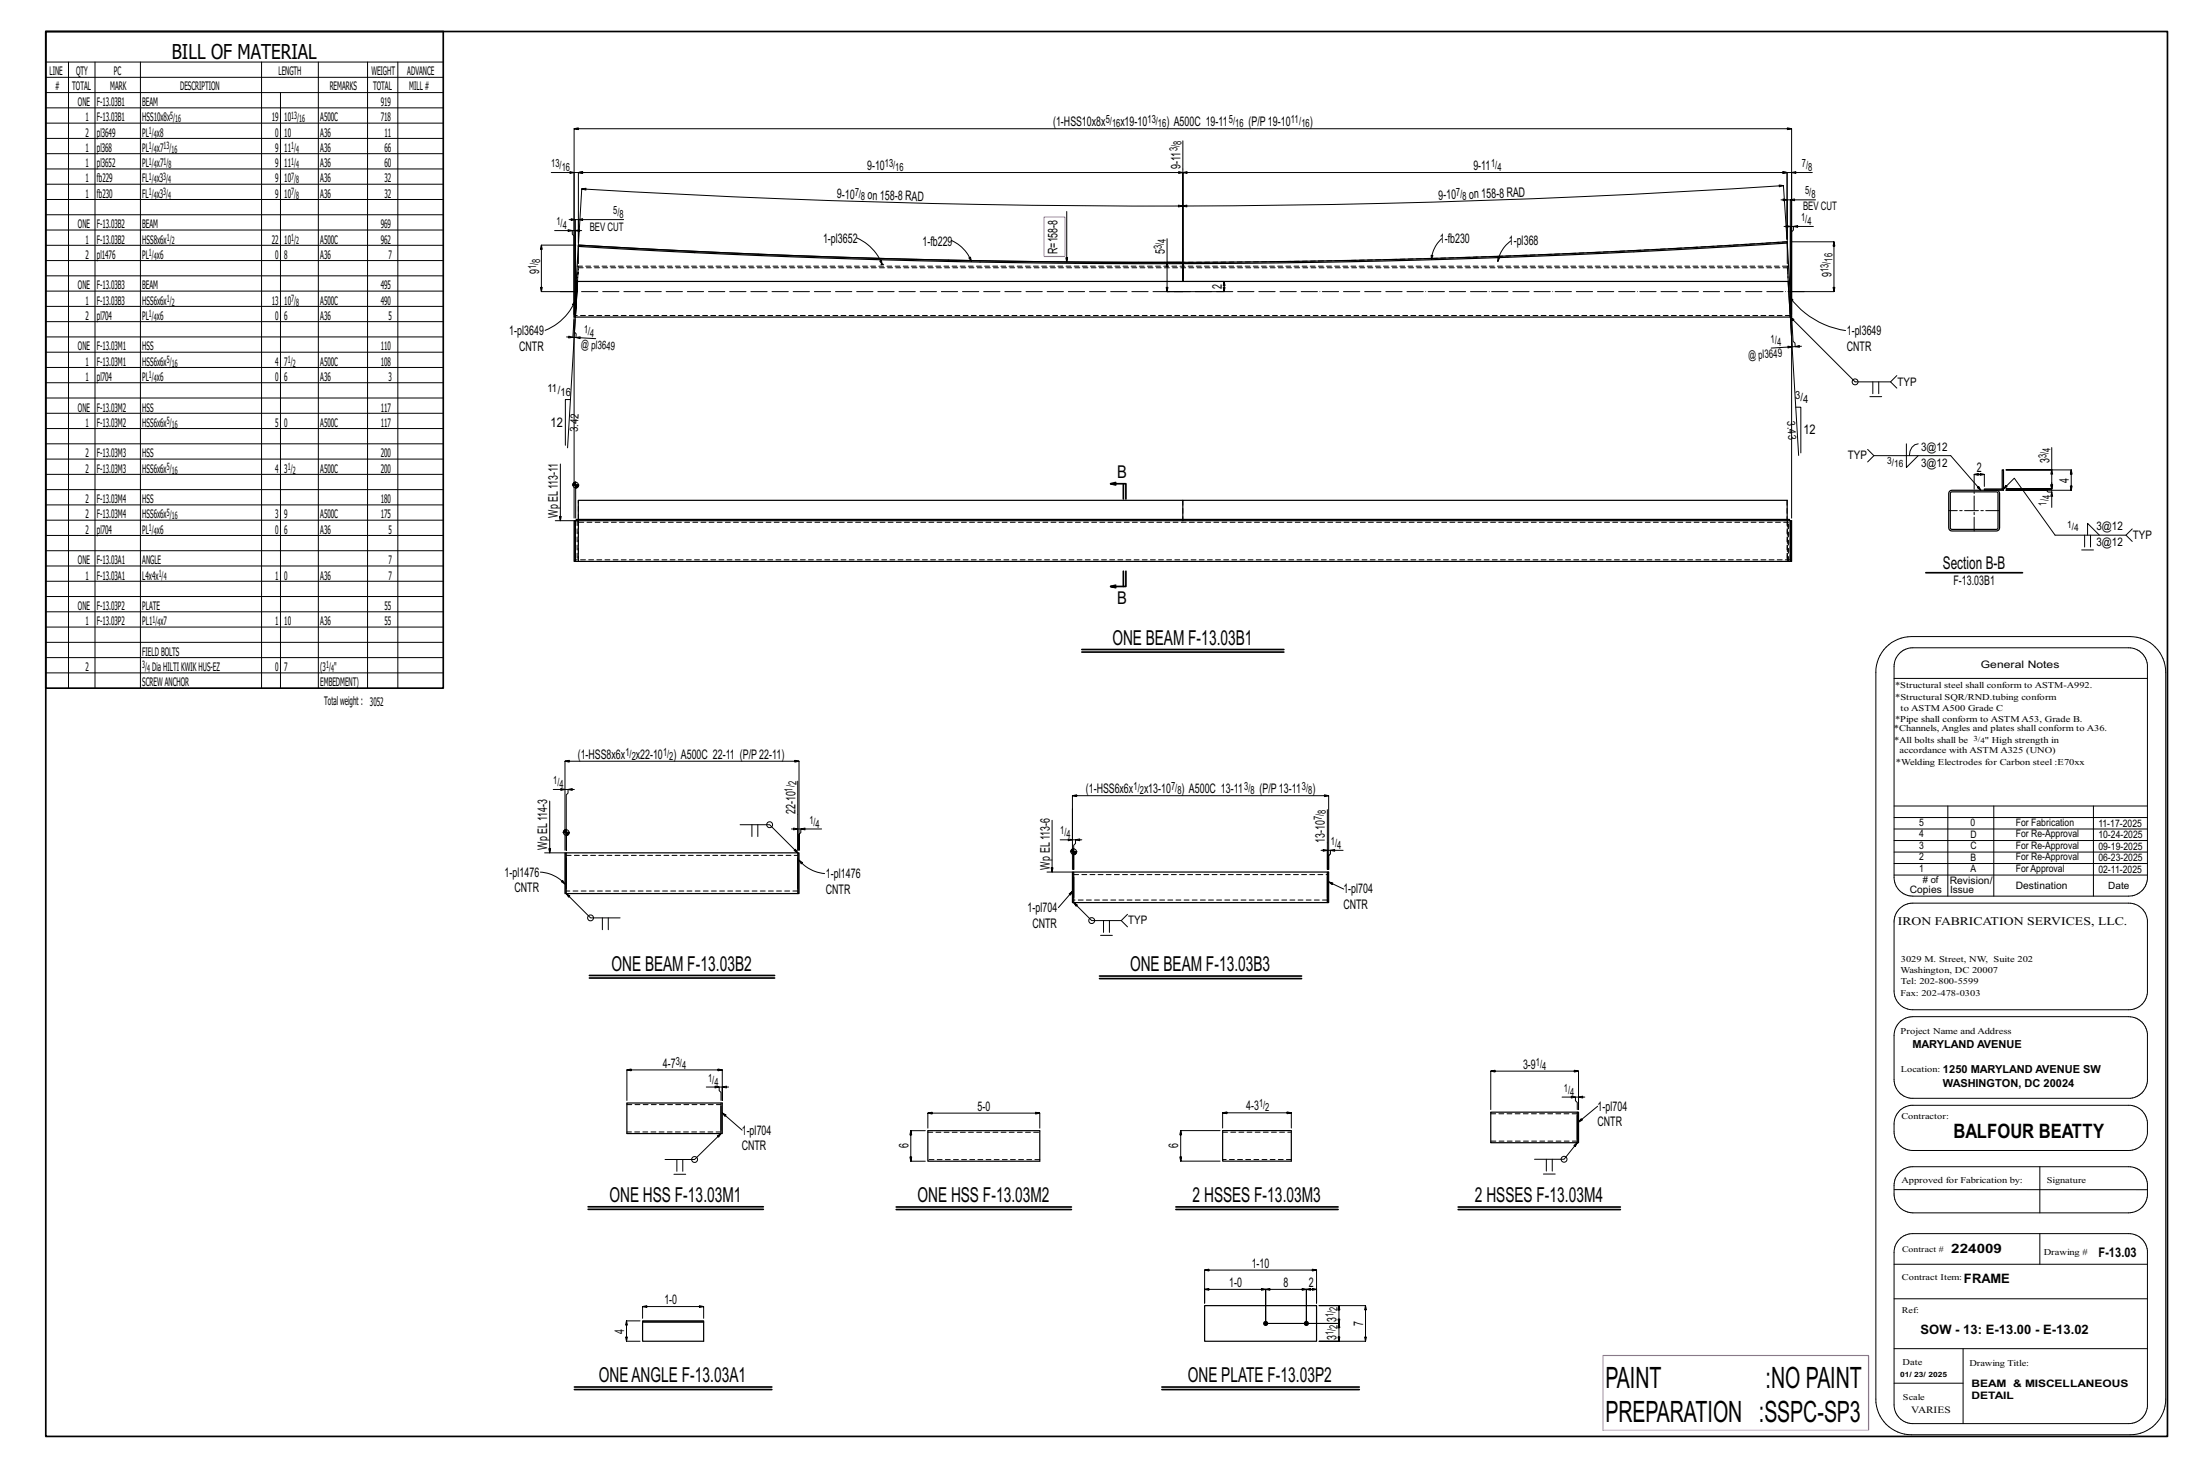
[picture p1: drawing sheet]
<svg xmlns="http://www.w3.org/2000/svg" width="914mm" height="610mm" viewBox="0 0 914 610" stroke-linecap="round" stroke-linejoin="round" font-family="sans-serif">
<g fill="none" stroke="#000" stroke-width=".42">
<path d="M19 25.8h165.4M19 32.2h165.4M19 38.5h165.4M28.5 25.8v260.4M39.5 25.8v260.4M58.4 25.8v260.4M108.8 25.8v260.4M116.7 38.5v247.7M132.4 25.8v260.4M152.9 25.8v260.4M165.5 25.8v260.4M19 44.9h165.4"/>
<path d="M19 51.2h165.4M19 57.6h165.4M492.1 58.6v57.4M19 63.9h165.4M19 70.3h165.4M19 76.6h165.4M229.3 71.7h9.5v59.1v-32.7l-.7-.7v-1.5h-7.4M237.1 71.4l1.7 .3-1.7 .4zM238.8 71.7h4.4M240.6 71.7l1.8-.3v.7zM240.6 71.7v29.2zM240.6 71.7h251.5l-1.8 .4v-.7l1.8 .3v44.3v-44.3l1.7 .4v-.7l-1.7 .3h251.4l-1.8 .4v-.7l1.8 .3v27.8"/>
<path d="M740.2 76.9l1.7 .3-1.7 .5zM740.8 71.7h4.5M741.7 71.4l1.8 .3-1.8 .4zM743.5 71.7v27.8M745.3 71.7l1.8-.3v.7zM753.9 71.7h-8.6v59.1v-34.4l.8-.7v-1.5h8.3M19 83h165.4M19 89.3h165.4M19 95.7h165.4M236.3 95.5l1.8 .4-1.8 .4zM236.7 91.3h3.9M237.6 90.9l1.8 .4-1.8 .4z"/>
<path d="M238.1 95.9h3.9M239.4 95.9l1.7-.4v.8zM239.4 91.3v39.4M240.6 91.3l1.8-.4v.8zM259.4 91.3h-18.8v18.3M356.5 99a20 20 0 0 1 10.5 11M395.8 100a15.8 15.8 0 0 1 8.3 8.7M443.8 87.9v21l-.4-1.7h.8l-.4 1.7M485.5 99.3v9.8h5.5M490.2 85.3l1.8 .4-1.7 .4zM492 85.7l.1 22.3zM492 85.7l1.7-.4 .1 .7z"/>
<path d="M599.8 99.3a12.6 12.6 0 0 0-4.3 8.6M740.9 83.1h3.9M741.8 82.7l1.7 .4-1.7 .4zM742.2 94.2h3.9M743.1 93.8l1.7 .4-1.7 .3zM743.4 99.5l-1.5-22.3-62.4 3.6-65.9 2.7-62.5 1.6-62.6 .6-66-.4-62.5-1.4-59-2.3-59-3 1.8-.3-.1 .7-1.7-.4-1.3 22.3M743.5 83.1v26.5M744.8 83.1l1.8-.4v.8zM746.1 94.2l1.7-.4v.7zM755.3 83.1h-10.5v47.6v-36.5M19 102h165.4M19 108.4h165.4"/>
<path d="M19 114.7h165.4M239.6 101.9h-14.4l-.4 1.8h.8l-.4-1.8v19.4l-.4-1.8h.8l-.4 1.8h14.8M366 108.6l.7-.3 .3 1.7zM367 110l-.6 .1M367.6 110h-.6M403 107.2l.7-.3 .4 1.8zM485.5 109.1l.4 1.7h-.8zM485.5 109.1v12.2l-.4-1.8h.8l-.4 1.8h6.6M493.1 117h16.2l-.4 1.8h.7l-.3-1.8v4.3l-.4-1.8h.7l-.3 1.8h-23.8M595.4 106.1l.7 .1-.6 1.7zM623.2 106.9l.7 .2-.8 1.6zM628.6 100.2a13.3 13.3 0 0 0-5.5 8.5"/>
<path d="M744.8 100.5h18.2l-.4 1.8h.7l-.3-1.8v20.8l-.4-1.8h.7l-.3 1.8h-18.3M19 121.1h165.4M19 127.4h165.4M19 133.8h165.4M236.6 139.8l1.7 .5-1.7 .2zM238.8 132.9l-.5 7.4M239.2 125.2l-.4 1.7-.6-.3zM239.2 125.2a22.8 22.8 0 0 1-12.4 12.2M239.3 132.9l-.3 5.1 .7 .8-.1 1.5 8.2 .5M239.4 131.8l-3.3 54.4M744.6 123.6l1.3 1.1-.6 .5zM744.6 123.6a35.4 35.4 0 0 0 23.2 13.9"/>
<path d="M744.9 132.9l.7 11.3-8.8 .5M745.4 132.9l.5 9 .8 .7 .1 1.5M19 140.1h165.4M19 146.5h165.4M19 152.8h165.4M19 159.2h165.4M235.7 140.1l3.9 .2M239.6 140.3l1.8-.2-.1 .7zM743.8 144l1.8 .2-1.8 .5zM746.8 144.1l1.8-.4v.7zM749.4 144l-3.8 .2M779.1 158.8v4.9"/>
<path d="M781.6 158.8v4.9M786.5 158.8l2.6 2.6M789.1 156.2l-2.6 2.6h-14.8l-26.9-27 1.5 1-.5 .6-1-1.6 3.5 57.6M19 165.5h165.4M19 171.9h165.4M19 178.2h165.4M237.3 166.1h-2.1v19.1M747.1 169.3h2.1v19M777.9 164.9h4.9M19 184.6h165.4M19 190.9h165.4M19 197.3h165.4"/>
<path d="M233.1 192.9v23.6l-.4-1.7h.8l-.4 1.7M777 186.9l2.6 2.6h31.9l12.6 14.4-1.5-1.1 .6-.5 .9 1.6M779.6 189.5l-2.6 2.6M793.1 184.6v9.8l4.9-4.9M798 184.6a4.4 4.4 0 0 0-3.7 4.9M853.6 195.4l.3 1.7h-.7zM853.6 186.1v9.3h-19.1h27.2l-.4 1.7h.7l-.3-1.7v8.5l-.4-1.8h.7l-.3 1.8h-27.2h16.8l.8 .7h1.5v6.4M853.6 195.4v7.9h-19.1h19.1M19 203.6h165.4M19 210h165.4M19 216.3h165.4M231 216.5h8.5"/>
<path d="M238.1 201.7h2.8M238.8 215.5v-162l1.8 .4v-.7l-1.8 .3h506.5l-1.7 .4v-.7l1.7 .3v162M239.5 200.3v15.2M825.5 202.3v-5l-1.7-.4v.8l1.7-.4h-4.2l1.7-.4v.8l-1.7-.4v6.2M833.5 203.3l1.5-.9-.5-.6-1 1.5 4.5-4.5 16.9 23.7h29.5l2.6-2.6M853.2 201.6h.7l-.3 1.7zM853.6 204.6l.3 1.8h-.7zM853.6 200.7v3.9M19 222.7h165.4M19 229h165.4M19 235.4h165.4M866 228.7h4.9"/>
<path d="M867.2 222.5v5M868.5 222.5v-4.9l4.9 4.9M869.7 222.5v5M884.4 222.5l2.6 2.6M19 241.7h165.4M19 248.1h165.4M19 254.4h165.4M19 260.8h165.4M19 267.1h165.4M19 273.5h165.4M19 279.8h165.4M784.7 269.1a15.1 15.1 0 0 1 10.5-4.4h90.9a14.9 14.9 0 0 1 14.9 14.9v302.2a14.9 14.9 0 0 1-14.9 14.8h-90.9a14.7 14.7 0 0 1-14.8-14.8v-302.2a14.7 14.7 0 0 1 4.3-10.5z"/>
<path d="M790.2 271.6a7.9 7.9 0 0 1 5.6-2.2h89.8a7.7 7.7 0 0 1 7.8 7.7v87.7a7.7 7.7 0 0 1-7.8 7.8h-89.8a7.8 7.8 0 0 1-7.8-7.8v-87.7a7.6 7.6 0 0 1 2.2-5.5zM788 282.1h105.4M228.7 333.1v21.5l-.4-1.7h.8l-.4 1.7M230.2 328.3h4.8l-1.7 .4v-.8l1.7 .4h3.9M236.3 328.3l1.8-.4v.8zM236.3 328.3v1.5l-.7 .7v23.1v-7.4M331.9 324.8v28.8M446.2 336.3v12.9h-5.2M552.2 336.7v24.9v-8M788 335.2h105.4M788 340h105.4M810.3 335.2v37.4"/>
<path d="M829.4 335.2v37.4M870.9 335.2v37.4M226.6 354.6h8.4M234.2 346.2h2.8M235.6 344.8v2.8M307.9 342.9h12.3l11.7 11.7-1.5-.9 .5-.6 1 1.5M312.8 342.9v5M315.3 342.9v5M329.3 344.7h3.9M330.1 344.3l1.8 .4-1.8 .4zM332.4 357.7l1.5 1-.6 .5zM332.4 357.7a15.7 15.7 0 0 0 10.7 5.6"/>
<path d="M333.2 344.7l1.7-.4v.8zM341.8 344.7h-8.6v1.5l-.8 .8v6.6v-37.1l-1.7-.3v.7l1.7-.4h-97.4l1.8-.3v.7l-1.8-.4v37.1M437.7 341.1v21.5l-.4-1.7h.8l-.4 1.7M444.4 348.8l1.8 .4-1.8 .4zM445.3 354.2h2.8M446.2 349.2h3.9M446.7 352.8v2.8M447.4 349.2l1.8-.4v.8zM447.4 349.2v1.5l-.7 .8v10.1v-7.4M549.6 353.6h3.9M550.5 353.2l1.7 .4-1.7 .4zM553.5 353.6l1.7-.4v.8z"/>
<path d="M558.8 353.6h-5.3v1.5l-.8 .7v5.8v-30.7l-1.7-.4v.7l1.7-.3h-106.5l1.7-.4v.7l-1.7-.3v30.7M788 349.5h105.4M788 359.1h105.4M788 354.3h105.4M788 344.7h105.4M224.8 362.6a14.9 14.9 0 0 1 10.2 5M234.1 366.1l.9 1.5-1.5-1zM235.6 371.6l.9 1.5 .6-.6-1.5-.9 10.1 10.1h12.3M435.6 362.6h10.6M446.2 370.6l-1.4 1.1 .5 .5 .9-1.6-5.9 6.8M446.7 375.3l1 1.5 .5-.5-1.5-1 7.5 7.5h12.3l2.6-2.6M552.7 366.7l1.5 1.1 .3-.7-1.8-.4 6.3 3"/>
<path d="M788 363.9h105.4M790.2 377.8a7.9 7.9 0 0 1 5.6-2.2h89.8a7.9 7.9 0 0 1 7.8 7v29.5a7.7 7.7 0 0 1-7.8 7.8h-89.8a7.8 7.8 0 0 1-7.8-7.8v-28.7a7.8 7.8 0 0 1 2.2-5.6zM250.6 381.7v4.9M253.1 381.7v4.9M457.8 388.9h5M459.1 382.8v4.9M461.5 382.8v4.9M466.5 382.8l2.6 2.6M790.2 425l2.6-1.6 3-.6h89.8a7.9 7.9 0 0 1 7.8 7v19.9a7.8 7.8 0 0 1-7.1 7h-91.3a7.9 7.9 0 0 1-7-7.8v-18.3a7.9 7.9 0 0 1 2.2-5.6zM293.8 452h5.4v1.5l.7 .8v3.3M297.4 451.6l1.8 .4-1.8 .4zM299.2 452h3.9"/>
<path d="M300.5 452l1.7-.4v.8zM300.5 452v5.6v-12.7l-1.8-.4v.8l1.8-.4h-39.7l1.7-.4v.8l-1.7-.4v12.7M649.8 456.2h5.6v1.5l.8 .7v3M653.7 455.8l1.7 .4-1.7 .4zM655.4 456.2h3.9M656.7 456.2l1.7-.4v.8zM656.7 456.2v5.2v-16l-1.8-.4v.8l1.8-.4h-36.5l1.7-.4v.8l-1.7-.4v16M299.9 471.4l-1.5 .9 .6 .6 .9-1.5-10.9 10.7h-12.3M300.5 462.8l1.1 1.4 .4-.6-1.5-.8 8.2 7.1M384.9 470.2h-6l-.4 1.7h.8l-.4-1.7v12.7l-.4-1.8h.8l-.4 1.8h6M386 469.1v-6.2l1.7 .3v-.7l-1.7 .4h46.6l-1.8 .3v-.7l1.8 .4v6.2M507.6 470.1h-16.4l-.4 1.8h.8l-.4-1.8v12.7l-.4-1.7h.8l-.4 1.7h16.4"/>
<path d="M508.6 469.1v-6.4l1.8 .4v-.7l-1.8 .3h28.6l-1.7 .4v-.7l1.7 .3v6.4M656.2 475.2l-1.4 1.1 .6 .5 .8-1.6-5.5 6.9h-12.3M664.6 460l-7.9 6.6 1.1-1.4 .5 .6-1.6 .8M790.2 461.9l1.9-1.4 2.9-.9h90.6a7.7 7.7 0 0 1 7.8 7v4a7.7 7.7 0 0 1-7.8 7.8h-89.8a7.8 7.8 0 0 1-7.8-7.8v-3.2a7.9 7.9 0 0 1 2.2-5.5zM280.4 488.3h4.9M281.6 482.1v5M284 482.1v5M642.1 488.2h4.9M643.3 482.1v4.9M645.8 482.1v4.9M788 494.7h105.4M790.2 487.4a7.9 7.9 0 0 1 5.6-2.2h89.8a7.8 7.8 0 0 1 7.8 7v5.1a7.9 7.9 0 0 1-7.8 7h-89.8a7.9 7.9 0 0 1-7.8-7.8v-3.6a7.6 7.6 0 0 1 2.2-5.5z"/>
<path d="M848.6 485.2v19.1M790.2 515.3a7.9 7.9 0 0 1 5.6-2.3h89.8a7.8 7.8 0 0 1 7.8 7v65a7.9 7.9 0 0 1-7.8 7h-89.8a7.8 7.8 0 0 1-7.8-7.8v-63.5a7.6 7.6 0 0 1 2.2-5.4zM848.6 513v12.7M501.1 528.1l1.8 .4v-.7l-1.8 .3h46.6l-1.7 .4v-.7l1.7 .3v13.8v-5.7l-1.7-.4v.7l1.7-.3h-4.2l1.7-.4v.7l-1.7-.3v14.1v-14.1l-1.8-.4v.7l1.8-.3h-17l1.8-.4v.7l-1.8-.3v14.1v-14.1l-1.7-.4v.7l1.7-.3h-25.4l1.8-.4v.7l-1.8-.3v5.7zM788 525.7h105.4M266.3 549.3h-5.7l-.3 1.7h.7l-.4-1.7v8.4l-.3-1.7h.7l-.4 1.7h5.7M267.3 548.2v-4.9l1.8 .4v-.8l-1.8 .4h25.4l-1.7 .4v-.8l1.7 .4v4.9M526.5 550.3h30.5l.4-1.7h-.8l.4 1.7v-7.4l.4 1.8h-.8l.4-1.8h-8.2h19.3l-.4 1.8h.7l-.3-1.8v14.8l-.4-1.7h.7l-.3 1.7h-19.3h8.2l.4-1.7h-.8l.4 1.7v-7.4l.4 1.8h-.8l.4-1.8zM788 540.1h105.4M788 560.8h105.4M788 575.2h28.7M816.7 560.8v31.2"/>
<circle cx="771.7" cy="158.8" r="1.23"/>
<circle cx="239.5" cy="201.7" r="1.16"/>
<circle cx="235.6" cy="346.2" r="1.16"/>
<circle cx="320.2" cy="342.9" r="1.23"/>
<circle cx="446.7" cy="354.2" r="1.16"/>
<circle cx="245.7" cy="381.7" r="1.23"/>
<circle cx="454.2" cy="382.8" r="1.23"/>
<circle cx="289" cy="482.1" r="1.23"/>
<circle cx="650.7" cy="482.1" r="1.23"/>
</g>
<g fill="none" stroke="#000" stroke-width=".7">
<path d="M19 13.1h882.7v584.2h-882.7zM19 13.1h165.4v273.1h-165.4zM238.4 201.2v.5M238.6 200.9v.8M238.9 200.7v1M239.1 200.6v1.1M239.3 200.6v1.1M239.7 201.7v1.1M239.9 201.7v1.1M240.1 201.7v1M240.3 201.7v.8M240.5 201.7v.5"/>
<path d="M464.2 201.7l-2.2-.5h6.4v6.3M464.2 200.6l-2.2 .6M467.3 201.2v6.3M467.3 237.5v6.4M468.4 237.5v6.4h-6.4l2.2 .5M801.2 238.2h40.2M464.2 243.3l-2.2 .6M450.1 270.1h84M450.1 271.2h84M234.5 345.7v.5M234.7 345.4v.8M234.9 345.2v1"/>
<path d="M235.1 345.1v1.1M235.4 345v1.2M235.8 346.2v1.1M236 346.2v1.1M236.2 346.2v.9M236.4 346.2v.8M236.6 346.2v.5M445.6 353.7v.5M445.8 353.4v.8M446 353.2v1M446.3 353.1v1.1M446.5 353v1.2"/>
<path d="M446.9 354.2v1.1M447.1 354.2v1M447.3 354.2v.9M447.5 354.2v.8M447.7 354.2v.4M245.2 405.6h77M245.2 406.7h77M457.4 405.9h84.1M457.4 406.9h84.1M244.7 501.8h72.9M244.7 502.9h72.9M372.8 501.9h72.9"/>
<path d="M372.8 503h72.9M489.2 501.9h67.5M489.2 502.9h67.5M606.6 501.9h67.5M606.6 503h67.5M239 576.8h82.1M239 577.8h82.1M483.4 576.8h82.1M483.4 577.8h82.1"/>
</g>
<path d="M434.4 90.3h8.6v16.4h-8.6zM666.9 563.7h110.4v31.1h-110.4z" fill="none" stroke="#f0f" stroke-width=".5"/>
<g fill="none" stroke="#000" stroke-width=".5">
<path d="M239.7 117l-.9 14.8h.6l.8-14.8-.8 13.5M240.6 101.9l59.2 3.1 66 2.5 65.9 1.3 60.4 .3M492.1 109.1l56.5-.6 65.6-1.6 65.5-2.7 63.8-3.7v.6l-63.8 3.6-65.5 2.7-78.7 1.9-43.4 .3zM743.5 101.1l.9 15.9h-252.3v-7.4v7.4h-252.4l.9-15.1 61.7 3.2 52.7 2 52.7 1.3 39.6 .6 44.8 .1v.3a2993.9 2993.9 0 0 1-110.8-1l-65.9-2.2-74.8-3.7M744.4 117l.9 14.8h-.5M744.7 130.5l-.8-13.5 .9 14.8h-505.4M832.9 195.4h.6v7.9h-.6zM239.4 216.5v16.9h-.6v-16.9h506M239.4 216.5v16.9h505.3M239.7 216.5v-.5h252.4v.5v-.5h252.3v.5M492.1 208h-251.5v8M492.1 216v-8h251.4v8"/>
<path d="M744.8 216.5h.5v16.9h-.6zM744.8 217.8v14.3M811.1 204.3l.9-.4h18.5a1.32 1.32 0 0 1 1.4 1.3v14.3a1.32 1.32 0 0 1-1.4 1.3h-18.5a1.32 1.32 0 0 1-1.3-1.3v-14.3zM811.5 204.7h19.5v15.2h-19.5zM825.5 203.3h8v.6h-8zM239.4 233.4h.1M235 354.6h.6v17h-.6zM235.6 356.8v12.7M235.6 354.6h96.3M331.9 354.6h.5v17h-.5zM331.9 356.8v12.7M235.6 371.6h96.3"/>
<path d="M446.2 362.6h.5v12.7h-.5zM446.7 362.6h106v12.7h-.5M446.7 364.7v8.5M552.2 362.6v12.7h-105.5M552.2 364.7v8.5M260.8 458.7h39.7v12.7h-39.7zM299.9 458.7v12.7M386 470.2h46.6v12.7h-46.6zM508.6 470.1h28.6v12.7h-28.6zM656.2 462.5h-36v12.7h36.5v-12.7h-.5v12.7M656.2 463.8v10M267.3 549.3h25.4v.5h-25.4z"/>
<path d="M267.3 549.8v7.9h25.4v-7.9M501.1 542.9h46.6v14.8h-46.6z"/>
</g>
<g fill="none" stroke="#000" stroke-width=".42" stroke-dasharray="2 1.4">
<path d="M240.5 112l-.3 5 .4-6.3h-.5M240.6 111.3h503M492.1 109.6v-.5M743.5 100.5l-53.2 3.2-65.6 2.8-65.6 1.8-67 .8v.5M743.5 101.1v-.5M743.5 110.7h-502.9M743.9 117l-.4-6.3M744.1 110.7h-.6l.4 6.3M744.8 131.2h-505.4M744.8 131.8l-.1-1.3M240.1 216.5v16.9M240.5 216.5v.7z"/>
<path d="M240.5 217.2l.1 .6M240.6 217.8l-.1 15M240.6 216v-8M240.6 216.5v-.5M492.1 208v8M743.5 208v8M743.5 216.5v-.5M743.5 216.5v16.9M743.6 217.8v-.6M743.6 216.5v.7zM743.6 216.5l-.1 15.6M744.7 217.2v15.5"/>
<path d="M744.8 217.8l-.1-1.3M239.4 232.7v-15.5h505.3M240.5 233.4l.1-1.3M240.6 232.1l-.1-15.6M240.6 233.4v-16.9M743.5 232.1l.1 1.3M743.6 232.8v-15M744.1 233.4v-16.9M744.7 233.4l.1-1.3M744.7 232.7h-505.3M235.6 355.7h96.3M331.9 370.5h-96.3"/>
<path d="M446.7 363.7h105.5M552.2 375.3v-2.1M552.2 364.7v-2.1M552.2 374.3h-105.5M260.8 459.3h39.1M299.9 470.7h-39.1M386 470.8h46.6M508.6 470.8h28.6M620.2 463.1h36M656.2 474.5h-36M432.6 482.2h-46.6M537.2 482.2h-28.6"/>
</g>
<path d="M233.1 121.3h518" fill="none" stroke="#000" stroke-width=".42" stroke-dasharray="6.8 1 0 1"/>
<path d="M831.9 212.3h-21.2M821.3 220.8v-16.3" fill="none" stroke="#000" stroke-width=".42" stroke-dasharray="5.8 1 1 1"/>
<g fill="#000" stroke="#000" stroke-width=".42">
<circle cx="526.5" cy="550.3" r=".86"/>
<circle cx="543.5" cy="550.3" r=".86"/>
</g>
<g font-size="12.2">
<text x="667.9" y="577">PAINT</text>
<text x="734.5" y="577">:NO PAINT</text>
<text x="667.9" y="591.5">PREPARATION :SSPC-SP3</text>
</g>
<g font-size="8.6">
<text x="71.6" y="24.5">BILL OF MATERIAL</text>
<text x="462.8" y="268.1">ONE BEAM F-13.03B1</text>
<text x="254.4" y="403.7">ONE BEAM F-13.03B2</text>
<text x="470.1" y="403.9">ONE BEAM F-13.03B3</text>
<text x="253.5" y="499.8">ONE HSS F-13.03M1</text>
<text x="381.7" y="499.9">ONE HSS F-13.03M2</text>
<text x="496.1" y="499.9">2 HSSES F-13.03M3</text>
<text x="613.6" y="499.9">2 HSSES F-13.03M4</text>
<text x="249.1" y="574.8">ONEANGLE F-13.03A1</text>
<text x="494.1" y="574.8">ONE PLATE F-13.03P2</text>
</g>
<text font-size="8.3" x="812.7" y="473.4">BALFOUR BEATTY</text>
<g font-size="7.3">
<text x="464.8" y="198.7">B</text>
<text x="808.3" y="236.4">Section B-B</text>
<text x="464.8" y="251.1">B</text>
</g>
<g font-size="5.5">
<text x="438.1" y="52.5">(1-HSS10x8x</text>
<text x="466.1" y="52.5">x19-10</text>
<text x="485.2" y="52.5">) A500C 19-11</text>
<text x="519.4" y="52.5">(P/P19-10</text>
<text x="544.9" y="52.5">)</text>
<text x="360.7" y="70.8">9-10</text>
<text x="491.1" y="70.3" transform="rotate(-90 491.1 70.3)">9-11</text>
<text x="612.9" y="70.8">9-11</text>
<text x="348.2" y="82.5" transform="rotate(2 348.2 82.5)">9-10</text>
<text x="360.9" y="82.9" transform="rotate(2 360.9 82.9)">on158-8RAD</text>
<text x="598.4" y="83" transform="rotate(-2 598.4 83)">9-10</text>
<text x="611.2" y="82.6" transform="rotate(-2 611.2 82.6)">on158-8RAD</text>
<text x="342.4" y="101">1-pl3652</text>
<text x="599" y="101">1-fb230</text>
<text x="627.7" y="101.7">1-pl368</text>
<text x="383.8" y="102.1">1-fb229</text>
<text x="440" y="105.6" transform="rotate(-90 440 105.6)">R=158-8</text>
<text x="484.5" y="105.7" transform="rotate(-90 484.5 105.7)">5</text>
<text x="224.2" y="113.8" transform="rotate(-90 224.2 113.8)">9</text>
<text x="762" y="115.2" transform="rotate(-90 762 115.2)">9</text>
<text x="508.3" y="120.2" transform="rotate(-90 508.3 120.2)">2</text>
<text x="211.9" y="139.3">1-pl3649</text>
<text x="768.3" y="139.4">1-pl3649</text>
<text x="216" y="145.8">CNTR</text>
<text x="768.3" y="145.9">CNTR</text>
<text x="229" y="177.4">12</text>
<text x="750.2" y="180.6">12</text>
<text x="822.4" y="196.3">2</text>
<text x="852.6" y="192.5" transform="rotate(-90 852.6 192.5)">3</text>
<text x="860.7" y="200.8" transform="rotate(-90 860.7 200.8)">4</text>
<text x="232.1" y="215.5" transform="rotate(-90 232.1 215.5)">Wp EL113-11</text>
<text x="812.7" y="243.1">F-13.03B1</text>
<text x="240.3" y="315.5">(1-HSS8x6x</text>
<text x="264.6" y="315.5">x22-10</text>
<text x="280.2" y="315.5">) A500C 22-11 (P/P22-11)</text>
<text x="451.7" y="329.9">(1-HSS6x6x</text>
<text x="475.9" y="329.9">x13-10</text>
<text x="491.6" y="329.9">) A500C 13-11</text>
<text x="524" y="329.9">(P/P13-11</text>
<text x="546" y="329.9">)</text>
<text x="330.9" y="338.6" transform="rotate(-90 330.9 338.6)">22-10</text>
<text x="227.7" y="353.6" transform="rotate(-90 227.7 353.6)">Wp EL114-3</text>
<text x="551.2" y="350.5" transform="rotate(-90 551.2 350.5)">13-10</text>
<text x="209.9" y="364.6">1-pl1476</text>
<text x="343.6" y="365.2">1-pl1476</text>
<text x="436.7" y="361.6" transform="rotate(-90 436.7 361.6)">Wp EL113-6</text>
<text x="214" y="371.1">CNTR</text>
<text x="343.6" y="371.7">CNTR</text>
<text x="558.9" y="371.4">1-pl704</text>
<text x="558.9" y="377.9">CNTR</text>
<text x="427.5" y="379.3">1-pl704</text>
<text x="429.5" y="385.9">CNTR</text>
<text x="275.8" y="443.9">4-7</text>
<text x="633.6" y="444.4">3-9</text>
<text x="406.6" y="461.9">5-0</text>
<text x="518.4" y="461.7">4-3</text>
<text x="664.6" y="461.9">1-pl704</text>
<text x="308.6" y="471.9">1-pl704</text>
<text x="664.6" y="468.4">CNTR</text>
<text x="308.6" y="478.4">CNTR</text>
<text x="377.9" y="477.5" transform="rotate(-90 377.9 477.5)">6</text>
<text x="490.2" y="477.5" transform="rotate(-90 490.2 477.5)">6</text>
<text x="520.7" y="527.1">1-10</text>
<text x="873" y="522.9">F-13.03</text>
<text x="511.4" y="535.2">1-0</text>
<text x="534" y="535.2">8</text>
<text x="544.6" y="535.2">2</text>
<text x="276.4" y="542.3">1-0</text>
<text x="556" y="549.8" transform="rotate(-90 556 549.8)">3</text>
<text x="567.1" y="551.3" transform="rotate(-90 567.1 551.3)">7</text>
<text x="259.6" y="554.5" transform="rotate(-90 259.6 554.5)">4</text>
<text x="556" y="557.2" transform="rotate(-90 556 557.2)">3</text>
</g>
<g font-size="5.4">
<text x="811.7" y="521.2">224009</text>
<text x="817" y="533.5">FRAME</text>
<text x="799" y="554.6">SOW - 13: E-13.00 - E-13.02</text>
</g>
<g font-size="4.9">
<text x="20.6" y="31.1">LINE</text>
<text x="31.6" y="31.1">QTY</text>
<text x="47.4" y="31.1">PC</text>
<text x="115.9" y="31.1">LENGTH</text>
<text x="154.5" y="31.1">WEIGHT</text>
<text x="169.4" y="31.1">ADVANCE</text>
<text x="23" y="37.4">#</text>
<text x="30.1" y="37.4">TOTAL</text>
<text x="45.8" y="37.4">MARK</text>
<text x="75" y="37.4">DESCRIPTION</text>
<text x="137.2" y="37.4">REMARKS</text>
<text x="155.3" y="37.4">TOTAL</text>
<text x="170.2" y="37.4">MILL #</text>
<text x="32.4" y="44.1">ONE</text>
<text x="40.3" y="44.1">F-13.03B1</text>
<text x="59.2" y="44.1">BEAM</text>
<text x="158.4" y="44.1">919</text>
<text x="35.6" y="50.5">1</text>
<text x="40.3" y="50.5">F-13.03B1</text>
<text x="59.2" y="50.5">HSS10x8x</text>
<text x="113" y="50.5">19</text>
<text x="118.3" y="50.5">10</text>
<text x="133.2" y="50.5">A500C</text>
<text x="158.4" y="50.5">718</text>
<text x="35.6" y="56.8">2</text>
<text x="40.3" y="56.8">pl3649</text>
<text x="59.2" y="56.8">PL x8</text>
<text x="114.5" y="56.8">0</text>
<text x="118.3" y="56.8">10</text>
<text x="133.2" y="56.8">A36</text>
<text x="160" y="56.8">11</text>
<text x="35.6" y="63.2">1</text>
<text x="40.3" y="63.2">pl368</text>
<text x="59.2" y="63.2">PL x7</text>
<text x="114.5" y="63.2">9</text>
<text x="118.3" y="63.2">11</text>
<text x="133.2" y="63.2">A36</text>
<text x="160" y="63.2">66</text>
<text x="35.6" y="69.5">1</text>
<text x="40.3" y="69.5">pl3652</text>
<text x="59.2" y="69.5">PL x7</text>
<text x="114.5" y="69.5">9</text>
<text x="118.3" y="69.5">11</text>
<text x="133.2" y="69.5">A36</text>
<text x="160" y="69.5">60</text>
<text x="35.6" y="75.9">1</text>
<text x="40.3" y="75.9">fb229</text>
<text x="59.2" y="75.9">FL x3</text>
<text x="114.5" y="75.9">9</text>
<text x="118.3" y="75.9">10</text>
<text x="133.2" y="75.9">A36</text>
<text x="160" y="75.9">32</text>
<text x="35.6" y="82.2">1</text>
<text x="40.3" y="82.2">fb230</text>
<text x="59.2" y="82.2">FL x3</text>
<text x="114.5" y="82.2">9</text>
<text x="118.3" y="82.2">10</text>
<text x="133.2" y="82.2">A36</text>
<text x="160" y="82.2">32</text>
<text x="750.1" y="87.1">BEV CUT</text>
<text x="32.4" y="94.9">ONE</text>
<text x="40.3" y="94.9">F-13.03B2</text>
<text x="59.2" y="94.9">BEAM</text>
<text x="158.4" y="94.9">969</text>
<text x="245.3" y="95.9">BEV CUT</text>
<text x="35.6" y="101.3">1</text>
<text x="40.3" y="101.3">F-13.03B2</text>
<text x="59.2" y="101.3">HSS8x6x</text>
<text x="113" y="101.3">22</text>
<text x="118.3" y="101.3">10</text>
<text x="133.2" y="101.3">A500C</text>
<text x="158.4" y="101.3">962</text>
<text x="35.6" y="107.6">2</text>
<text x="40.3" y="107.6">pl1476</text>
<text x="59.2" y="107.6">PL x6</text>
<text x="114.5" y="107.6">0</text>
<text x="118.3" y="107.6">8</text>
<text x="133.2" y="107.6">A36</text>
<text x="161.6" y="107.6">7</text>
<text x="32.4" y="120.3">ONE</text>
<text x="40.3" y="120.3">F-13.03B3</text>
<text x="59.2" y="120.3">BEAM</text>
<text x="158.4" y="120.3">495</text>
<text x="35.6" y="126.7">1</text>
<text x="40.3" y="126.7">F-13.03B3</text>
<text x="59.2" y="126.7">HSS6x6x</text>
<text x="113" y="126.7">13</text>
<text x="118.3" y="126.7">10</text>
<text x="133.2" y="126.7">A500C</text>
<text x="158.4" y="126.7">490</text>
<text x="35.6" y="133">2</text>
<text x="40.3" y="133">pl704</text>
<text x="59.2" y="133">PL x6</text>
<text x="114.5" y="133">0</text>
<text x="118.3" y="133">6</text>
<text x="133.2" y="133">A36</text>
<text x="161.6" y="133">5</text>
<text x="32.4" y="145.7">ONE</text>
<text x="40.3" y="145.7">F-13.03M1</text>
<text x="59.2" y="145.7">HSS</text>
<text x="158.4" y="145.7">110</text>
<text x="241.7" y="144.7" transform="rotate(3 241.7 144.7)">@pl3649</text>
<text x="727.4" y="149.4" transform="rotate(-3 727.4 149.4)">@pl3649</text>
<text x="35.6" y="152.1">1</text>
<text x="40.3" y="152.1">F-13.03M1</text>
<text x="59.2" y="152.1">HSS6x6x</text>
<text x="114.5" y="152.1">4</text>
<text x="118.3" y="152.1">7</text>
<text x="133.2" y="152.1">A500C</text>
<text x="158.4" y="152.1">108</text>
<text x="35.6" y="158.4">1</text>
<text x="40.3" y="158.4">pl704</text>
<text x="59.2" y="158.4">PL x6</text>
<text x="114.5" y="158.4">0</text>
<text x="118.3" y="158.4">6</text>
<text x="133.2" y="158.4">A36</text>
<text x="161.6" y="158.4">3</text>
<text x="789.4" y="160.4">TYP</text>
<text x="32.4" y="171.1">ONE</text>
<text x="40.3" y="171.1">F-13.03M2</text>
<text x="59.2" y="171.1">HSS</text>
<text x="158.4" y="171.1">117</text>
<text x="35.6" y="177.5">1</text>
<text x="40.3" y="177.5">F-13.03M2</text>
<text x="59.2" y="177.5">HSS6x6x</text>
<text x="114.5" y="177.5">5</text>
<text x="118.3" y="177.5">0</text>
<text x="133.2" y="177.5">A500C</text>
<text x="158.4" y="177.5">117</text>
<text x="35.6" y="190.2">2</text>
<text x="40.3" y="190.2">F-13.03M3</text>
<text x="59.2" y="190.2">HSS</text>
<text x="158.4" y="190.2">200</text>
<text x="768.7" y="191.1">TYP</text>
<text x="799.2" y="187.5">3@12</text>
<text x="35.6" y="196.5">2</text>
<text x="40.3" y="196.5">F-13.03M3</text>
<text x="59.2" y="196.5">HSS6x6x</text>
<text x="114.5" y="196.5">4</text>
<text x="118.3" y="196.5">3</text>
<text x="133.2" y="196.5">A500C</text>
<text x="158.4" y="196.5">200</text>
<text x="799.2" y="194">3@12</text>
<text x="35.6" y="209.2">2</text>
<text x="40.3" y="209.2">F-13.03M4</text>
<text x="59.2" y="209.2">HSS</text>
<text x="158.4" y="209.2">180</text>
<text x="35.6" y="215.6">2</text>
<text x="40.3" y="215.6">F-13.03M4</text>
<text x="59.2" y="215.6">HSS6x6x</text>
<text x="114.5" y="215.6">3</text>
<text x="118.3" y="215.6">9</text>
<text x="133.2" y="215.6">A500C</text>
<text x="158.4" y="215.6">175</text>
<text x="35.6" y="221.9">2</text>
<text x="40.3" y="221.9">pl704</text>
<text x="59.2" y="221.9">PL x6</text>
<text x="114.5" y="221.9">0</text>
<text x="118.3" y="221.9">6</text>
<text x="133.2" y="221.9">A36</text>
<text x="161.6" y="221.9">5</text>
<text x="872.1" y="220.6">3@12</text>
<text x="872.1" y="227.1">3@12</text>
<text x="887.3" y="224.1">TYP</text>
<text x="32.4" y="234.6">ONE</text>
<text x="40.3" y="234.6">F-13.03A1</text>
<text x="59.2" y="234.6">ANGLE</text>
<text x="161.6" y="234.6">7</text>
<text x="35.6" y="241">1</text>
<text x="40.3" y="241">F-13.03A1</text>
<text x="59.2" y="241">L4x4x</text>
<text x="114.5" y="241">1</text>
<text x="118.3" y="241">0</text>
<text x="133.2" y="241">A36</text>
<text x="161.6" y="241">7</text>
<text x="32.4" y="253.7">ONE</text>
<text x="40.3" y="253.7">F-13.03P2</text>
<text x="59.2" y="253.7">PLATE</text>
<text x="160" y="253.7">55</text>
<text x="35.6" y="260">1</text>
<text x="40.3" y="260">F-13.03P2</text>
<text x="59.2" y="260">PL1 x7</text>
<text x="114.5" y="260">1</text>
<text x="118.3" y="260">10</text>
<text x="133.2" y="260">A36</text>
<text x="160" y="260">55</text>
<text x="59.2" y="272.7">FIELD BOLTS</text>
<text x="35.6" y="279.1">2</text>
<text x="63.4" y="279.1">DiaHILTI KWIKHUS-EZ</text>
<text x="114.5" y="279.1">0</text>
<text x="118.3" y="279.1">7</text>
<text x="133.2" y="279.1">(3 &quot;</text>
<text x="59.2" y="285.4">SCREW ANCHOR</text>
<text x="133.2" y="285.4">EMBEDMENT)</text>
<text x="134.9" y="293.1">Totalweight : 3052</text>
<text x="469.3" y="384.4">TYP</text>
<text x="789.5" y="384.8">IRON FABRICATION SERVICES, LLC.</text>
</g>
<g font-size="4.7">
<text x="460" y="51.3">5/</text>
<text x="462.6" y="53">16</text>
<text x="477.4" y="51.3">13/</text>
<text x="481.7" y="53">16</text>
<text x="511.2" y="51.3">5/</text>
<text x="513.9" y="53">16</text>
<text x="537" y="51.3">11/</text>
<text x="541.4" y="53">16</text>
<text x="489.9" y="62.9" transform="rotate(-90 489.9 62.9)">3/</text>
<text x="491.5" y="60.3" transform="rotate(-90 491.5 60.3)">8</text>
<text x="229.3" y="69.5">13/</text>
<text x="233.7" y="71.2">16</text>
<text x="368.1" y="69.5">13/</text>
<text x="372.5" y="71.2">16</text>
<text x="620.3" y="69.5">1/</text>
<text x="622.9" y="71.2">4</text>
<text x="749.6" y="69.5">7/</text>
<text x="752.2" y="71.2">8</text>
<text x="355.6" y="81.5" transform="rotate(2 355.6 81.5)">7/</text>
<text x="358.1" y="83.2" transform="rotate(2 358.1 83.2)">8</text>
<text x="605.8" y="81.5" transform="rotate(-2 605.8 81.5)">7/</text>
<text x="608.4" y="83.1" transform="rotate(-2 608.4 83.1)">8</text>
<text x="750.9" y="80.9">5/</text>
<text x="753.5" y="82.5">8</text>
<text x="255.1" y="89.1">5/</text>
<text x="231.5" y="93.6">1/</text>
<text x="234.1" y="95.3">4</text>
<text x="257.7" y="90.7">8</text>
<text x="749.3" y="91.9">1/</text>
<text x="751.9" y="93.6">4</text>
<text x="484.9" y="101" transform="rotate(-90 484.9 101)">4</text>
<text x="483.3" y="103.6" transform="rotate(-90 483.3 103.6)">3/</text>
<text x="223" y="111.8" transform="rotate(-90 223 111.8)">1/</text>
<text x="224.6" y="109.2" transform="rotate(-90 224.6 109.2)">8</text>
<text x="760.7" y="113.2" transform="rotate(-90 760.7 113.2)">13/</text>
<text x="762.4" y="108.8" transform="rotate(-90 762.4 108.8)">16</text>
<text x="242.9" y="138.3" transform="rotate(3 242.9 138.3)">1/</text>
<text x="245.4" y="140.1" transform="rotate(3 245.4 140.1)">4</text>
<text x="736.7" y="142.5" transform="rotate(-3 736.7 142.5)">1/</text>
<text x="739.4" y="144" transform="rotate(-3 739.4 144)">4</text>
<text x="227.7" y="162.9">11/</text>
<text x="233.2" y="164.5">16</text>
<text x="746.8" y="166">3/</text>
<text x="750.1" y="167.7">4</text>
<text x="240.4" y="179.7" transform="rotate(-87 240.4 179.7)">3.42</text>
<text x="743.5" y="175.3" transform="rotate(87 743.5 175.3)">3.43</text>
<text x="851.3" y="190.5" transform="rotate(-90 851.3 190.5)">3/</text>
<text x="853" y="187.8" transform="rotate(-90 853 187.8)">4</text>
<text x="853" y="207.6" transform="rotate(-90 853 207.6)">4</text>
<text x="851.3" y="210.2" transform="rotate(-90 851.3 210.2)">1/</text>
<text x="260.2" y="314.3">1/</text>
<text x="262.8" y="316">2</text>
<text x="275.8" y="314.3">1/</text>
<text x="278.4" y="316">2</text>
<text x="230.2" y="326">1/</text>
<text x="232.8" y="327.7">4</text>
<text x="329.6" y="329.2" transform="rotate(-90 329.6 329.2)">1/</text>
<text x="331.3" y="326.6" transform="rotate(-90 331.3 326.6)">2</text>
<text x="471.6" y="328.6">1/</text>
<text x="487.2" y="328.6">7/</text>
<text x="517.6" y="328.6">3/</text>
<text x="541.6" y="328.6">3/</text>
<text x="474.2" y="330.3">2</text>
<text x="489.8" y="330.3">8</text>
<text x="520.2" y="330.3">8</text>
<text x="544.2" y="330.3">8</text>
<text x="550" y="341" transform="rotate(-90 550 341)">7/</text>
<text x="551.6" y="338.4" transform="rotate(-90 551.6 338.4)">8</text>
<text x="336.7" y="342.5">1/</text>
<text x="339.3" y="344.1">4</text>
<text x="441" y="347">1/</text>
<text x="443.7" y="348.6">4</text>
<text x="553.6" y="351.4">1/</text>
<text x="556.3" y="353">4</text>
<text x="281.1" y="442.7">3/</text>
<text x="638.9" y="443.2">1/</text>
<text x="283.7" y="444.3">4</text>
<text x="294.6" y="449.8">1/</text>
<text x="641.5" y="444.8">4</text>
<text x="297.2" y="451.4">4</text>
<text x="650.6" y="454">1/</text>
<text x="653.2" y="455.6">4</text>
<text x="523.8" y="460.5">1/</text>
<text x="526.4" y="462.2">2</text>
<text x="556.4" y="545.2" transform="rotate(-90 556.4 545.2)">2</text>
<text x="554.8" y="547.8" transform="rotate(-90 554.8 547.8)">1/</text>
<text x="554.8" y="555.2" transform="rotate(-90 554.8 555.2)">1/</text>
<text x="556.4" y="552.6" transform="rotate(-90 556.4 552.6)">2</text>
</g>
<g font-size="4.6">
<text x="795.6" y="436">MARYLAND AVENUE</text>
<text x="808.3" y="446.4">1250 MARYLAND AVENUE SW</text>
<text x="808.3" y="452">WASHINGTON, DC 20024</text>
</g>
<g font-size="4.3">
<text x="824.1" y="277.6">General Notes</text>
<text x="798.4" y="343.5">5</text>
<text x="819.8" y="343.5">0</text>
<text x="838.6" y="343.5">For Fabrication</text>
<text x="873" y="343.8">11-17-2025</text>
<text x="798.4" y="353">3</text>
<text x="798.4" y="348.2">4</text>
<text x="819.8" y="353.1">C</text>
<text x="819.8" y="348.3">D</text>
<text x="838.6" y="353">For Re-Approval</text>
<text x="838.6" y="348.2">For Re-Approval</text>
<text x="873" y="353.3">09-19-2025</text>
<text x="873" y="348.5">10-24-2025</text>
<text x="798.4" y="357.8">2</text>
<text x="819.8" y="357.9">B</text>
<text x="838.6" y="357.8">For Re-Approval</text>
<text x="873" y="358.1">06-23-2025</text>
<text x="798.4" y="362.6">1</text>
<text x="819.8" y="362.6">A</text>
<text x="838.6" y="362.6">For Approval</text>
<text x="873" y="362.9">02-11-2025</text>
<text x="794.5" y="371.5">Copies</text>
<text x="811.1" y="367.7">Revision/</text>
<text x="838.6" y="369.7">Destination</text>
<text x="820.2" y="581.8">DETAIL</text>
<text x="820.2" y="576.6">BEAM &amp; MISCELLANEOUS</text>
</g>
<g font-size="4.2">
<text x="70.9" y="49.4">5/</text>
<text x="72.9" y="50.9">16</text>
<text x="121.1" y="49.4">13/</text>
<text x="124.4" y="50.9">16</text>
<text x="62" y="55.7">1/</text>
<text x="64.1" y="57.2">4</text>
<text x="62" y="62.1">1/</text>
<text x="64.1" y="63.6">4</text>
<text x="68" y="62.1">13/</text>
<text x="71.3" y="63.6">16</text>
<text x="121.1" y="62.1">1/</text>
<text x="123.2" y="63.6">4</text>
<text x="62" y="68.4">1/</text>
<text x="64.1" y="69.9">4</text>
<text x="68" y="68.4">1/</text>
<text x="70.1" y="69.9">8</text>
<text x="121.1" y="68.4">1/</text>
<text x="123.2" y="69.9">4</text>
<text x="61.9" y="74.8">1/</text>
<text x="64" y="76.3">4</text>
<text x="67.9" y="74.8">3/</text>
<text x="70" y="76.3">4</text>
<text x="121.1" y="74.8">7/</text>
<text x="123.2" y="76.3">8</text>
<text x="61.9" y="81.1">1/</text>
<text x="64" y="82.6">4</text>
<text x="67.9" y="81.1">3/</text>
<text x="70" y="82.6">4</text>
<text x="121.1" y="81.1">7/</text>
<text x="123.2" y="82.6">8</text>
<text x="69.4" y="100.2">1/</text>
<text x="71.5" y="101.7">2</text>
<text x="121.1" y="100.2">1/</text>
<text x="123.2" y="101.7">2</text>
<text x="62" y="106.5">1/</text>
<text x="64.1" y="108">4</text>
<text x="69.4" y="125.6">1/</text>
<text x="121.1" y="125.6">7/</text>
<text x="62" y="131.9">1/</text>
<text x="71.5" y="127.1">2</text>
<text x="123.2" y="127.1">8</text>
<text x="64.1" y="133.4">4</text>
<text x="69.4" y="151">5/</text>
<text x="71.5" y="152.5">16</text>
<text x="119.7" y="151">1/</text>
<text x="121.8" y="152.5">2</text>
<text x="62" y="157.3">1/</text>
<text x="64.1" y="158.8">4</text>
<text x="69.4" y="176.4">5/</text>
<text x="71.5" y="177.9">16</text>
<text x="69.4" y="195.4">5/</text>
<text x="71.5" y="196.9">16</text>
<text x="119.7" y="195.4">1/</text>
<text x="121.8" y="196.9">2</text>
<text x="785.1" y="192.9">3/</text>
<text x="788" y="194.4">16</text>
<text x="69.4" y="214.5">5/</text>
<text x="71.5" y="216">16</text>
<text x="62" y="220.8">1/</text>
<text x="859.9" y="219.4">1/</text>
<text x="862.8" y="220.9">4</text>
<text x="64.1" y="222.3">4</text>
<text x="66" y="239.9">1/</text>
<text x="68.1" y="241.4">4</text>
<text x="63.4" y="258.9">1/</text>
<text x="65.5" y="260.4">4</text>
<text x="59.2" y="278">3/</text>
<text x="61.3" y="279.5">4</text>
<text x="135.7" y="278">1/</text>
<text x="137.8" y="279.5">4</text>
<text x="811.3" y="371.4">Issue</text>
<text x="877.1" y="369.8">Date</text>
</g>
<text font-size="4" x="795.1" y="587.5">VARIES</text>
<text font-size="3.9" x="799.9" y="367.1"># of</text>
<g font-size="3.7">
<text x="788.4" y="286.2">*Structural steel shall conform to ASTM-A992.</text>
<text x="788.4" y="291.2">*Structural SQR/RND.tubing conform</text>
<text x="790.7" y="295.5">to ASTM A500 Grade C</text>
<text x="787.9" y="304.1">*Channels, Angles and plates shall conform to A36.</text>
<text x="788.4" y="300.2">*Pipe shall conform to ASTM A53, Grade B.</text>
<text x="788" y="308.9">*All bolts shall be</text>
<text x="825.7" y="308.9">&quot; High strength in</text>
<text x="790.2" y="313.2">accordance with ASTM A325 (UNO)</text>
<text x="788.8" y="318">*Welding Electrodes for Carbon steel :E70xx</text>
<text x="790.8" y="399.9">3029 M. Street, NW, Suite 202</text>
<text x="790.7" y="404.6">Washington, DC 20007</text>
<text x="790.7" y="409">Tel: 202-800-5599</text>
<text x="790.7" y="414.2">Fax: 202-478-0303</text>
<text x="790.7" y="430">Project Name and Address</text>
<text x="790.8" y="445.6">Location:</text>
<text x="791" y="465.3">Contractor:</text>
<text x="791" y="491.9">Approved for Fabrication by:</text>
<text x="851.5" y="492">Signature</text>
<text x="850.2" y="522">Drawing #</text>
<text x="791.2" y="532.3">Contract Item:</text>
<text x="791.5" y="567.4">Date</text>
<text x="819.3" y="568.1">Drawing Title:</text>
<text x="791.7" y="582.1">Scale</text>
</g>
<text font-size="3.6" x="791.2" y="545.9">Ref:</text>
<text font-size="3.5" x="791.3" y="520.8">Contract #</text>
<g font-size="3.2">
<text x="821" y="308">3/</text>
<text x="823.9" y="309.1">4</text>
</g>
<text font-size="3" x="790.5" y="572.4">01/ 23/ 2025</text>
</svg>
